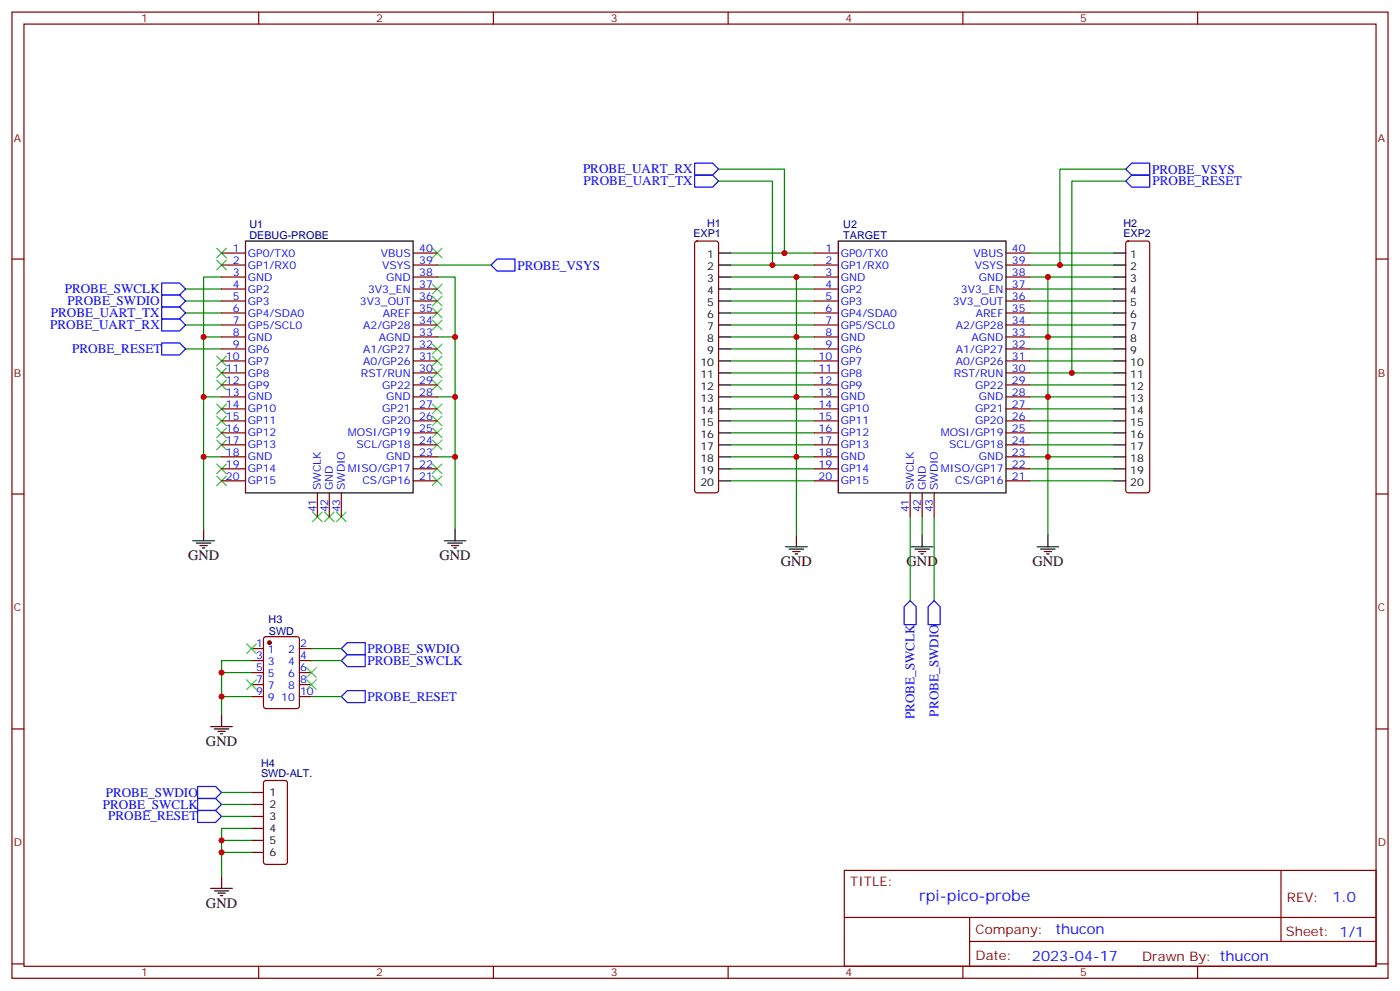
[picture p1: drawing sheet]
<svg xmlns="http://www.w3.org/2000/svg" width="412mm" height="292mm" viewBox="0 0 412 292" stroke-linecap="round" stroke-linejoin="round" font-family="sans-serif">
<g fill="none" stroke="#870000" stroke-width=".35">
<path d="M3.5 3.6h405.4v284.3h-405.4zM7.1 7.1h398.2v277.3h-398.2zM76.2 3.6v3.5M145.3 3.6v3.5M214.5 3.6v3.5M283.6 3.6v3.5M352.8 3.6v3.5M3.5 76.2h3.6M65.3 74.5h7M65.3 78h7M121.7 74.5h7.1M121.7 78h7.1"/>
<path d="M204.8 71.2l.5-.3h5.7l.5 .3 .2 .4v72.7l-.3 .5-.4 .2h-5.7l-.5-.2-.2-.5v-72.7zM239.9 74.5h7M239.9 78h7M296.3 74.5h7.1M296.3 78h7.1M331.8 71.2l.5-.3h5.7l.5 .3 .2 .4v72.7l-.3 .5-.4 .2h-5.7l-.5-.2-.2-.5v-72.7zM405.3 76.2h3.6M65.3 81.5h7M65.3 85.1h7M65.3 88.6h7M65.3 92.1h7M65.3 95.6h7"/>
<path d="M65.3 99.2h7M121.7 81.5h7.1M121.7 85.1h7.1M121.7 88.6h7.1M121.7 92.1h7.1M121.7 95.6h7.1M121.7 99.2h7.1M239.9 81.5h7M239.9 85.1h7M239.9 88.6h7M239.9 92.1h7M239.9 95.6h7"/>
<path d="M239.9 99.2h7M296.3 81.5h7.1M296.3 85.1h7.1M296.3 88.6h7.1M296.3 92.1h7.1M296.3 95.6h7.1M296.3 99.2h7.1M65.3 102.7h7M65.3 106.2h7M65.3 109.7h7M65.3 113.3h7M65.3 116.8h7"/>
<path d="M121.7 102.7h7.1M121.7 106.2h7.1M121.7 109.7h7.1M121.7 113.3h7.1M121.7 116.8h7.1M239.9 102.7h7M239.9 106.2h7M239.9 109.7h7M239.9 113.3h7M239.9 116.8h7M296.3 102.7h7.1M296.3 106.2h7.1"/>
<path d="M296.3 109.7h7.1M296.3 113.3h7.1M296.3 116.8h7.1M65.3 120.3h7M65.3 123.9h7M65.3 127.4h7M65.3 130.9h7M65.3 134.4h7M65.3 138h7M121.7 120.3h7.1M121.7 123.9h7.1M121.7 127.4h7.1"/>
<path d="M121.7 130.9h7.1M121.7 134.4h7.1M121.7 138h7.1M239.9 120.3h7M239.9 123.9h7M239.9 127.4h7M239.9 130.9h7M239.9 134.4h7M239.9 138h7M296.3 120.3h7.1M296.3 123.9h7.1M296.3 127.4h7.1"/>
<path d="M296.3 130.9h7.1M296.3 134.4h7.1M296.3 138h7.1M3.5 145.4h3.6M65.3 141.5h7M93.5 145v7.1M97 145v7.1M100.5 145v7.1M121.7 141.5h7.1M239.9 141.5h7M268.1 145v7.1M271.6 145v7.1"/>
<path d="M275.2 145v7.1M296.3 141.5h7.1M405.3 145.4h3.6M74.1 190.9h3.5M74.1 194.4h3.5M74.1 197.9h3.5M77.8 187.6l.5-.2h9.2l.6 .4 .1 20-.5 .7h-9.4l-.6-.4-.1-20zM88.2 190.9h3.5M88.2 194.4h3.5M88.2 197.9h3.5M3.5 214.5h3.6M74.1 205h3.5"/>
<path d="M74.1 201.5h3.5M88.2 205h3.5M88.2 201.5h3.5M405.3 214.5h3.6M77.8 229.9l.5-.2h5.7l.6 .4 .1 23.6-.5 .6-5.9 .1-.6-.5-.1-23.5zM248.7 256.2h156.6v28.2h-156.6zM377.3 256.2v20.9M248.7 270h156.5M285.6 277.1h119.6M285.6 270v14.1M3.5 283.7h3.6M76.2 284.4v3.5"/>
<path d="M145.3 284.4v3.5M214.5 284.4v3.5M283.6 284.4v3.5M352.8 284.4v3.5M405.3 283.7h3.6"/>
</g>
<g fill="none" stroke="#008700" stroke-width=".35">
<path d="M211.7 49.8h19.4v24.7M211.7 53.3h15.8v24.7M331.6 49.8h-19.4v28.2M331.6 53.3h-15.9v56.4M128.8 78h15.8M215.2 74.5h24.7M215.2 78h24.7M303.4 74.5h24.7M303.4 78h24.7M54.7 85.1h10.6M54.7 88.6h10.6M54.7 92.1h10.6"/>
<path d="M54.7 95.6h10.6M60 99.2h5.3M65.3 81.5h-5.3v74.1M128.8 81.5h5.3v74.1M128.8 99.2h5.3M215.2 81.5h24.7M215.2 85.1h24.7M215.2 88.6h24.7M215.2 92.1h24.7M215.2 95.6h24.7M215.2 99.2h24.7M234.6 81.5v75.9"/>
<path d="M303.4 81.5h24.7M303.4 85.1h24.7M303.4 88.6h24.7M303.4 92.1h24.7M303.4 95.6h24.7M303.4 99.2h24.7M308.7 81.5v75.9M54.7 102.7h10.6M60 116.8h5.3M128.8 116.8h5.3M215.2 102.7h24.7M215.2 106.2h24.7"/>
<path d="M215.2 109.7h24.7M215.2 113.3h24.7M215.2 116.8h24.7M303.4 102.7h24.7M303.4 106.2h24.7M303.4 109.7h24.7M303.4 113.3h24.7M303.4 116.8h24.7M60 134.4h5.3M128.8 134.4h5.3M215.2 120.3h24.7M215.2 123.9h24.7"/>
<path d="M215.2 127.4h24.7M215.2 130.9h24.7M215.2 134.4h24.7M215.2 138h24.7M303.4 120.3h24.7M303.4 123.9h24.7M303.4 127.4h24.7M303.4 130.9h24.7M303.4 134.4h24.7M303.4 138h24.7M215.2 141.5h24.7M268.1 152.1v24.7"/>
<path d="M271.6 152.1v5.3M275.2 152.1v24.7M303.4 141.5h24.7M74.1 197.9h-8.8v7.1M74.1 194.4h-8.8v3.5M91.7 190.9h8.8M91.7 194.4h8.8M74.1 205h-8.8v5.3M91.7 205h8.8M65.3 233.2h8.8M65.3 236.7h8.8M65.3 240.3h8.8"/>
<path d="M65.3 250.9h8.8M65.3 247.3h8.8M74.1 243.8h-8.8v14.1"/>
</g>
<g fill="none" stroke="#000" stroke-width=".35">
<path d="M72.3 70.9h49.4v74.1h-49.4zM211.7 74.5h3.5M211.7 78h3.5M246.9 70.9h49.4v74.1h-49.4zM328.1 74.5h3.5M328.1 78h3.5M211.7 81.5h3.5M211.7 85.1h3.5M211.7 88.6h3.5M211.7 92.1h3.5M211.7 95.6h3.5M211.7 99.2h3.5"/>
<path d="M328.1 81.5h3.5M328.1 85.1h3.5M328.1 88.6h3.5M328.1 92.1h3.5M328.1 95.6h3.5M328.1 99.2h3.5M211.7 102.7h3.5M211.7 106.2h3.5M211.7 109.7h3.5M211.7 113.3h3.5M211.7 116.8h3.5M328.1 102.7h3.5"/>
<path d="M328.1 106.2h3.5M328.1 109.7h3.5M328.1 113.3h3.5M328.1 116.8h3.5M211.7 120.3h3.5M211.7 123.9h3.5M211.7 127.4h3.5M211.7 130.9h3.5M211.7 134.4h3.5M211.7 138h3.5M328.1 120.3h3.5M328.1 123.9h3.5"/>
<path d="M328.1 127.4h3.5M328.1 130.9h3.5M328.1 134.4h3.5M328.1 138h3.5M56.8 159.1h6.3M57.9 159.8h4.2M60 155.6v3.5M130.9 159.1h6.3M131.9 159.8h4.3M134.1 155.6v3.5M211.7 141.5h3.5M234.6 157.4v3.5"/>
<path d="M271.6 157.4v3.5M308.7 157.4v3.5M328.1 141.5h3.5M58.9 160.5h2.1M59.6 161.3h.7M133 160.5h2.1M133.7 161.3h.7M231.4 160.9h6.4M232.5 161.6h4.2M233.5 162.3h2.2M234.2 163h.7M268.5 160.9h6.3"/>
<path d="M269.5 161.6h4.3M270.6 162.3h2.1M271.3 163h.7M305.5 160.9h6.4M306.6 161.6h4.2M307.6 162.3h2.1M308.3 163h.7M62.1 213.8h6.3M63.1 214.5h4.3M64.2 215.2h2.1M64.9 215.9h.7M65.3 210.3v3.5"/>
<path d="M74.1 233.2h3.5M74.1 236.7h3.5M65.3 257.9v3.5M74.1 240.3h3.5M74.1 243.8h3.5M74.1 247.3h3.5M74.1 250.9h3.5M62.1 261.4h6.3M63.1 262.1h4.3M64.2 262.9h2.1M64.9 263.6h.7"/>
</g>
<g fill="none" stroke="#3c3" stroke-width=".35">
<path d="M63.9 76.6l2.8 2.8M63.9 73.1l2.8 2.8M66.7 76.6l-2.8 2.8M66.7 73.1l-2.8 2.8M127.4 73.1l2.8 2.8M130.2 73.1l-2.8 2.8M127.4 83.6l2.8 2.9M127.4 87.2l2.8 2.8M127.4 90.7l2.8 2.8M127.4 94.2l2.8 2.8M130.2 83.6l-2.8 2.9M130.2 87.2l-2.8 2.8"/>
<path d="M130.2 90.7l-2.8 2.8M130.2 94.2l-2.8 2.8M63.9 118.9l2.8 2.8M63.9 111.9l2.8 2.8M63.9 108.3l2.8 2.9M63.9 104.8l2.8 2.8M66.7 118.9l-2.8 2.8M66.7 111.9l-2.8 2.8M66.7 108.3l-2.8 2.9M66.7 104.8l-2.8 2.8M127.4 101.3l2.8 2.8M127.4 104.8l2.8 2.8"/>
<path d="M127.4 108.3l2.8 2.9M127.4 111.9l2.8 2.8M127.4 118.9l2.8 2.8M130.2 118.9l-2.8 2.8M130.2 101.3l-2.8 2.8M130.2 104.8l-2.8 2.8M130.2 108.3l-2.8 2.9M130.2 111.9l-2.8 2.8M63.9 136.6l2.8 2.8M63.9 129.5l2.8 2.8M63.9 126l2.8 2.8M63.9 122.4l2.8 2.9"/>
<path d="M66.7 136.6l-2.8 2.8M66.7 129.5l-2.8 2.8M66.7 126l-2.8 2.8M66.7 122.4l-2.8 2.9M127.4 122.4l2.8 2.9M127.4 126l2.8 2.8M127.4 129.5l2.8 2.8M127.4 136.6l2.8 2.8M130.2 122.4l-2.8 2.9M130.2 126l-2.8 2.8M130.2 129.5l-2.8 2.8M130.2 136.6l-2.8 2.8"/>
<path d="M63.9 140.1l2.8 2.8M66.7 140.1l-2.8 2.8M92.1 150.7l2.8 2.8M94.9 150.7l-2.8 2.8M95.6 150.7l2.8 2.8M98.4 150.7l-2.8 2.8M99.1 150.7l2.9 2.8M102 150.7l-2.9 2.8M127.4 140.1l2.8 2.8M130.2 140.1l-2.8 2.8M72.7 189.5l2.8 2.8M75.5 189.5l-2.8 2.8"/>
<path d="M90.3 196.5l2.8 2.9M93.1 196.5l-2.8 2.9M72.7 200.1l2.8 2.8M75.5 200.1l-2.8 2.8M90.3 200.1l2.8 2.8M93.1 200.1l-2.8 2.8"/>
</g>
<g fill="none" stroke="#00f" stroke-width=".35">
<path d="M204.6 51.5h5.3l1.8 1.8-1.8 1.8h-5.3zM204.6 48h5.3l1.8 1.8-1.8 1.7h-5.3zM331.6 49.8l1.8-1.8h5.3v3.5h-5.3zM331.6 53.3l1.8-1.8h5.3v3.6h-5.3zM144.6 78l1.8-1.8h5.3v3.6h-5.3zM47.6 83.3h5.3l1.8 1.8-1.8 1.7h-5.3zM47.6 86.8h5.3l1.8 1.8-1.8 1.7h-5.3zM47.6 90.3h5.3l1.8 1.8-1.8 1.8h-5.3zM47.6 93.9h5.3l1.8 1.7-1.8 1.8h-5.3zM47.6 100.9h5.3l1.8 1.8-1.8 1.8h-5.3zM268.1 176.8l1.8 1.7v5.3h-3.6v-5.3zM275.2 176.8l1.7 1.7v5.3h-3.5v-5.3z"/>
<path d="M100.5 190.9l1.8-1.8h5.3v3.6h-5.3zM102.3 192.7h5.3v3.5h-5.3l-1.8-1.8zM100.5 205l1.8-1.8h5.3v3.6h-5.3zM58.2 231.5h5.3l1.8 1.7-1.8 1.8h-5.3zM58.2 235h5.3l1.8 1.7-1.8 1.8h-5.3zM58.2 238.5h5.3l1.8 1.8-1.8 1.7h-5.3z"/>
</g>
<circle cx="79.4" cy="189.1" r=".53" fill="#870000" stroke="#870000" stroke-width=".35"/>
<g fill="#c00">
<circle cx="234.6" cy="81.5" r=".88"/>
<circle cx="234.6" cy="99.2" r=".88"/>
<circle cx="234.6" cy="116.8" r=".88"/>
<circle cx="234.6" cy="134.4" r=".88"/>
<circle cx="308.7" cy="81.5" r=".88"/>
<circle cx="308.7" cy="99.2" r=".88"/>
<circle cx="308.7" cy="116.8" r=".88"/>
<circle cx="308.7" cy="134.4" r=".88"/>
<circle cx="60" cy="99.2" r=".88"/>
<circle cx="60" cy="116.8" r=".88"/>
<circle cx="60" cy="134.4" r=".88"/>
<circle cx="134.1" cy="99.2" r=".88"/>
<circle cx="134.1" cy="116.8" r=".88"/>
<circle cx="134.1" cy="134.4" r=".88"/>
<circle cx="312.2" cy="78" r=".88"/>
<circle cx="65.3" cy="205" r=".88"/>
<circle cx="65.3" cy="197.9" r=".88"/>
<circle cx="315.7" cy="109.7" r=".88"/>
<circle cx="65.3" cy="250.9" r=".88"/>
<circle cx="65.3" cy="247.3" r=".88"/>
<circle cx="231.1" cy="74.5" r=".88"/>
<circle cx="227.5" cy="78" r=".88"/>
</g>
<text font-size="4.6" fill="#00f" x="270.8" y="265.2">rpi-pico-probe</text>
<g font-size="4.2">
<text x="55.4" y="164.8">GND</text>
<text x="129.5" y="164.8">GND</text>
<text x="230" y="166.5">GND</text>
<text x="267.1" y="166.5">GND</text>
<text x="304.1" y="166.5">GND</text>
<text x="60.7" y="219.5">GND</text>
<text x="60.7" y="267.1">GND</text>
</g>
<g font-size="4.2" fill="#00f">
<text x="392.5" y="265.4">1.0</text>
<text x="310.9" y="275">thucon</text>
<text x="304" y="282.8">2023-04-17</text>
</g>
<g font-size="3.9" fill="#00f">
<text x="171.7" y="51">PROBE_UART_RX</text>
<text x="339.4" y="51.1">PROBE_VSYS</text>
<text x="171.9" y="54.6">PROBE_UART_TX</text>
<text x="339.5" y="54.5">PROBE_RESET</text>
<text x="152.4" y="79.3">PROBE_VSYS</text>
<text x="19.1" y="86.3">PROBE_SWCLK</text>
<text x="19.9" y="89.8">PROBE_SWDIO</text>
<text x="14.9" y="93.4">PROBE_UART_TX</text>
<text x="14.7" y="96.9">PROBE_UART_RX</text>
<text x="21.3" y="103.9">PROBE_RESET</text>
<text x="108.2" y="195.7">PROBE_SWCLK</text>
<text x="108.3" y="192.2">PROBE_SWDIO</text>
<text x="108.3" y="206.3">PROBE_RESET</text>
<text x="269.4" y="211.7" transform="rotate(-90 269.4 211.7)">PROBE_SWCLK</text>
<text x="276.4" y="210.9" transform="rotate(-90 276.4 210.9)">PROBE_SWDIO</text>
<text x="30.3" y="238">PROBE_SWCLK</text>
<text x="31.1" y="234.4">PROBE_SWDIO</text>
<text x="31.8" y="241.4">PROBE_RESET</text>
</g>
<g font-size="3.9" fill="#800">
<text x="250.5" y="260.7">TITLE:</text>
<text x="379.1" y="265.4">REV:</text>
<text x="287.4" y="274.9">Company:</text>
<text x="378.7" y="275.6">Sheet: 1/1</text>
<text x="287.4" y="282.6">Date:</text>
<text x="336.4" y="282.7">Drawn By: thucon</text>
</g>
<g font-size="3.2" fill="#800">
<text x="41.6" y="6.6">1</text>
<text x="110.8" y="6.6">2</text>
<text x="179.9" y="6.6">3</text>
<text x="249.1" y="6.6">4</text>
<text x="318.2" y="6.6">5</text>
<text x="4.1" y="41.7">A</text>
<text x="405.9" y="41.7">A</text>
<text x="4.1" y="110.8">B</text>
<text x="405.9" y="110.8">B</text>
<text x="4.1" y="180">C</text>
<text x="405.9" y="180">C</text>
<text x="4.1" y="249.1">D</text>
<text x="405.9" y="249.1">D</text>
<text x="41.6" y="287.4">1</text>
<text x="110.8" y="287.4">2</text>
<text x="179.9" y="287.4">3</text>
<text x="249.1" y="287.4">4</text>
<text x="318.2" y="287.4">5</text>
</g>
<g font-size="3.2" fill="#000080">
<text x="73.5" y="70.3">DEBUG-PROBE</text>
<text x="73.5" y="67.2">U1</text>
<text x="204.2" y="69.9">EXP1</text>
<text x="208.3" y="66.7">H1</text>
<text x="248.4" y="70.3">TARGET</text>
<text x="248.4" y="67.2">U2</text>
<text x="330.9" y="69.9">EXP2</text>
<text x="330.9" y="66.7">H2</text>
<text x="79.1" y="183.2">H3</text>
<text x="79.2" y="186.8">SWD</text>
<text x="76.9" y="225.7">H4</text>
<text x="76.9" y="228.6">SWD-ALT.</text>
</g>
<g font-size="3.2" fill="#00f">
<text x="68.5" y="74.1">1</text>
<text x="68.5" y="77.6">2</text>
<text x="73" y="75.5">GP0/TX0</text>
<text x="112.2" y="75.5">VBUS</text>
<text x="123.5" y="77.6">39</text>
<text x="123.5" y="74.1">40</text>
<text x="243.2" y="74.1">1</text>
<text x="243.2" y="77.6">2</text>
<text x="247.6" y="75.5">GP0/TX0</text>
<text x="286.8" y="75.5">VBUS</text>
<text x="298.1" y="77.6">39</text>
<text x="298.1" y="74.1">40</text>
<text x="68.5" y="81.2">3</text>
<text x="73" y="79.1">GP1/RX0</text>
<text x="73" y="82.6">GND</text>
<text x="112.5" y="79.1">VSYS</text>
<text x="113.7" y="82.6">GND</text>
<text x="123.5" y="81.2">38</text>
<text x="243.2" y="81.2">3</text>
<text x="247.6" y="79.1">GP1/RX0</text>
<text x="247.6" y="82.6">GND</text>
<text x="287.2" y="79.1">VSYS</text>
<text x="288.3" y="82.6">GND</text>
<text x="298.1" y="81.2">38</text>
<text x="68.5" y="84.7">4</text>
<text x="68.5" y="88.2">5</text>
<text x="73" y="86.1">GP2</text>
<text x="73" y="89.6">GP3</text>
<text x="106" y="89.6">3V3_OUT</text>
<text x="108.4" y="86.1">3V3_EN</text>
<text x="123.5" y="88.2">36</text>
<text x="123.5" y="84.7">37</text>
<text x="243.2" y="84.7">4</text>
<text x="243.2" y="88.2">5</text>
<text x="247.6" y="86.1">GP2</text>
<text x="247.6" y="89.6">GP3</text>
<text x="280.6" y="89.6">3V3_OUT</text>
<text x="283" y="86.1">3V3_EN</text>
<text x="298.1" y="88.2">36</text>
<text x="298.1" y="84.7">37</text>
<text x="68.5" y="91.8">6</text>
<text x="68.5" y="95.3">7</text>
<text x="73" y="93.2">GP4/SDA0</text>
<text x="112.8" y="93.2">AREF</text>
<text x="123.5" y="95.3">34</text>
<text x="123.5" y="91.8">35</text>
<text x="243.2" y="91.8">6</text>
<text x="243.2" y="95.3">7</text>
<text x="247.6" y="93.2">GP4/SDA0</text>
<text x="287.4" y="93.2">AREF</text>
<text x="298.1" y="95.3">34</text>
<text x="298.1" y="91.8">35</text>
<text x="68.5" y="98.8">8</text>
<text x="73" y="96.7">GP5/SCL0</text>
<text x="73" y="100.2">GND</text>
<text x="107" y="96.7">A2/GP28</text>
<text x="111.6" y="100.2">AGND</text>
<text x="123.5" y="98.8">33</text>
<text x="243.2" y="98.8">8</text>
<text x="247.6" y="96.7">GP5/SCL0</text>
<text x="247.6" y="100.2">GND</text>
<text x="281.6" y="96.7">A2/GP28</text>
<text x="286.2" y="100.2">AGND</text>
<text x="298.1" y="98.8">33</text>
<text x="66.5" y="105.9">10</text>
<text x="68.5" y="102.3">9</text>
<text x="73" y="103.8">GP6</text>
<text x="73" y="107.3">GP7</text>
<text x="107" y="107.3">A0/GP26</text>
<text x="107" y="103.8">A1/GP27</text>
<text x="123.5" y="105.9">31</text>
<text x="123.5" y="102.3">32</text>
<text x="241.1" y="105.9">10</text>
<text x="243.2" y="102.3">9</text>
<text x="247.6" y="103.8">GP6</text>
<text x="247.6" y="107.3">GP7</text>
<text x="281.6" y="107.3">A0/GP26</text>
<text x="281.6" y="103.8">A1/GP27</text>
<text x="298.1" y="105.9">31</text>
<text x="298.1" y="102.3">32</text>
<text x="66.5" y="109.4">11</text>
<text x="66.5" y="112.9">12</text>
<text x="73" y="110.8">GP8</text>
<text x="106.3" y="110.8">RST/RUN</text>
<text x="123.5" y="112.9">29</text>
<text x="123.5" y="109.4">30</text>
<text x="241.1" y="109.4">11</text>
<text x="241.1" y="112.9">12</text>
<text x="247.6" y="110.8">GP8</text>
<text x="281" y="110.8">RST/RUN</text>
<text x="298.1" y="112.9">29</text>
<text x="298.1" y="109.4">30</text>
<text x="66.5" y="116.5">13</text>
<text x="66.5" y="120">14</text>
<text x="73" y="114.3">GP9</text>
<text x="73" y="117.9">GND</text>
<text x="112.6" y="114.3">GP22</text>
<text x="113.7" y="117.9">GND</text>
<text x="123.5" y="120">27</text>
<text x="123.5" y="116.5">28</text>
<text x="241.1" y="116.5">13</text>
<text x="241.1" y="120">14</text>
<text x="247.6" y="114.3">GP9</text>
<text x="247.6" y="117.9">GND</text>
<text x="287.2" y="114.3">GP22</text>
<text x="288.3" y="117.9">GND</text>
<text x="298.1" y="120">27</text>
<text x="298.1" y="116.5">28</text>
<text x="66.5" y="123.5">15</text>
<text x="73" y="121.4">GP10</text>
<text x="73" y="124.9">GP11</text>
<text x="112.6" y="124.9">GP20</text>
<text x="112.6" y="121.4">GP21</text>
<text x="123.5" y="123.5">26</text>
<text x="241.1" y="123.5">15</text>
<text x="247.6" y="121.4">GP10</text>
<text x="247.6" y="124.9">GP11</text>
<text x="287.2" y="124.9">GP20</text>
<text x="287.2" y="121.4">GP21</text>
<text x="298.1" y="123.5">26</text>
<text x="66.5" y="127">16</text>
<text x="66.5" y="130.6">17</text>
<text x="73" y="128.4">GP12</text>
<text x="73" y="132">GP13</text>
<text x="102.5" y="128.4">MOSI/GP19</text>
<text x="105" y="132">SCL/GP18</text>
<text x="123.5" y="130.6">24</text>
<text x="123.5" y="127">25</text>
<text x="241.1" y="127">16</text>
<text x="241.1" y="130.6">17</text>
<text x="247.6" y="128.4">GP12</text>
<text x="247.6" y="132">GP13</text>
<text x="277.1" y="128.4">MOSI/GP19</text>
<text x="279.6" y="132">SCL/GP18</text>
<text x="298.1" y="130.6">24</text>
<text x="298.1" y="127">25</text>
<text x="66.5" y="134.1">18</text>
<text x="66.5" y="137.6">19</text>
<text x="73" y="135.5">GND</text>
<text x="113.7" y="135.5">GND</text>
<text x="123.5" y="137.6">22</text>
<text x="123.5" y="134.1">23</text>
<text x="241.1" y="134.1">18</text>
<text x="241.1" y="137.6">19</text>
<text x="247.6" y="135.5">GND</text>
<text x="288.3" y="135.5">GND</text>
<text x="298.1" y="137.6">22</text>
<text x="298.1" y="134.1">23</text>
<text x="66.5" y="141.1">20</text>
<text x="73" y="139">GP14</text>
<text x="73" y="142.6">GP15</text>
<text x="102.5" y="139">MISO/GP17</text>
<text x="106.8" y="142.6">CS/GP16</text>
<text x="123.5" y="141.1">21</text>
<text x="241.1" y="141.1">20</text>
<text x="247.6" y="139">GP14</text>
<text x="247.6" y="142.6">GP15</text>
<text x="277.1" y="139">MISO/GP17</text>
<text x="281.4" y="142.6">CS/GP16</text>
<text x="298.1" y="141.1">21</text>
<text x="94.5" y="144.3" transform="rotate(-90 94.5 144.3)">SWCLK</text>
<text x="98.1" y="144.3" transform="rotate(-90 98.1 144.3)">GND</text>
<text x="101.6" y="144.3" transform="rotate(-90 101.6 144.3)">SWDIO</text>
<text x="269.2" y="144.3" transform="rotate(-90 269.2 144.3)">SWCLK</text>
<text x="272.7" y="144.3" transform="rotate(-90 272.7 144.3)">GND</text>
<text x="276.2" y="144.3" transform="rotate(-90 276.2 144.3)">SWDIO</text>
<text x="93.1" y="150.8" transform="rotate(-90 93.1 150.8)">41</text>
<text x="96.7" y="150.8" transform="rotate(-90 96.7 150.8)">42</text>
<text x="100.2" y="150.8" transform="rotate(-90 100.2 150.8)">43</text>
<text x="267.8" y="150.8" transform="rotate(-90 267.8 150.8)">41</text>
<text x="271.3" y="150.8" transform="rotate(-90 271.3 150.8)">42</text>
<text x="274.8" y="150.8" transform="rotate(-90 274.8 150.8)">43</text>
<text x="75.4" y="190.5">1</text>
<text x="88.4" y="190.5">2</text>
<text x="75.4" y="194.1">3</text>
<text x="75.4" y="197.6">5</text>
<text x="78.9" y="192.3">1</text>
<text x="78.9" y="195.8">3</text>
<text x="84.9" y="195.8">4</text>
<text x="84.9" y="192.3">2</text>
<text x="88.4" y="197.6">6</text>
<text x="88.4" y="194.1">4</text>
<text x="75.4" y="201.1">7</text>
<text x="78.9" y="199.4">5</text>
<text x="78.9" y="202.9">7</text>
<text x="84.9" y="202.9">8</text>
<text x="84.9" y="199.4">6</text>
<text x="88.4" y="201.1">8</text>
<text x="75.4" y="204.6">9</text>
<text x="78.9" y="206.4">9</text>
<text x="82.9" y="206.4">10</text>
<text x="88.4" y="204.6">10</text>
</g>
<g font-size="3.2">
<text x="208.3" y="75.9">1</text>
<text x="332.9" y="75.9">1</text>
<text x="208.3" y="79.4">2</text>
<text x="208.3" y="82.9">3</text>
<text x="332.9" y="79.4">2</text>
<text x="332.9" y="82.9">3</text>
<text x="208.3" y="86.5">4</text>
<text x="208.3" y="90">5</text>
<text x="332.9" y="86.5">4</text>
<text x="332.9" y="90">5</text>
<text x="208.3" y="93.5">6</text>
<text x="332.9" y="93.5">6</text>
<text x="208.3" y="97">7</text>
<text x="208.3" y="100.6">8</text>
<text x="332.9" y="97">7</text>
<text x="332.9" y="100.6">8</text>
<text x="206.3" y="107.6">10</text>
<text x="208.3" y="104.1">9</text>
<text x="332.9" y="104.1">9</text>
<text x="332.9" y="107.6">10</text>
<text x="206.3" y="111.2">11</text>
<text x="332.9" y="111.2">11</text>
<text x="206.3" y="114.7">12</text>
<text x="206.3" y="118.2">13</text>
<text x="332.9" y="114.7">12</text>
<text x="332.9" y="118.2">13</text>
<text x="206.3" y="121.7">14</text>
<text x="206.3" y="125.3">15</text>
<text x="332.9" y="121.7">14</text>
<text x="332.9" y="125.3">15</text>
<text x="206.3" y="128.8">16</text>
<text x="332.9" y="128.8">16</text>
<text x="206.3" y="132.3">17</text>
<text x="206.3" y="135.9">18</text>
<text x="332.9" y="132.3">17</text>
<text x="332.9" y="135.9">18</text>
<text x="206.3" y="139.4">19</text>
<text x="206.3" y="142.9">20</text>
<text x="332.9" y="139.4">19</text>
<text x="332.9" y="142.9">20</text>
<text x="79.4" y="234.3">1</text>
<text x="79.4" y="237.8">2</text>
<text x="79.4" y="241.3">3</text>
<text x="79.4" y="244.9">4</text>
<text x="79.4" y="248.4">5</text>
<text x="79.4" y="251.9">6</text>
</g>
</svg>
